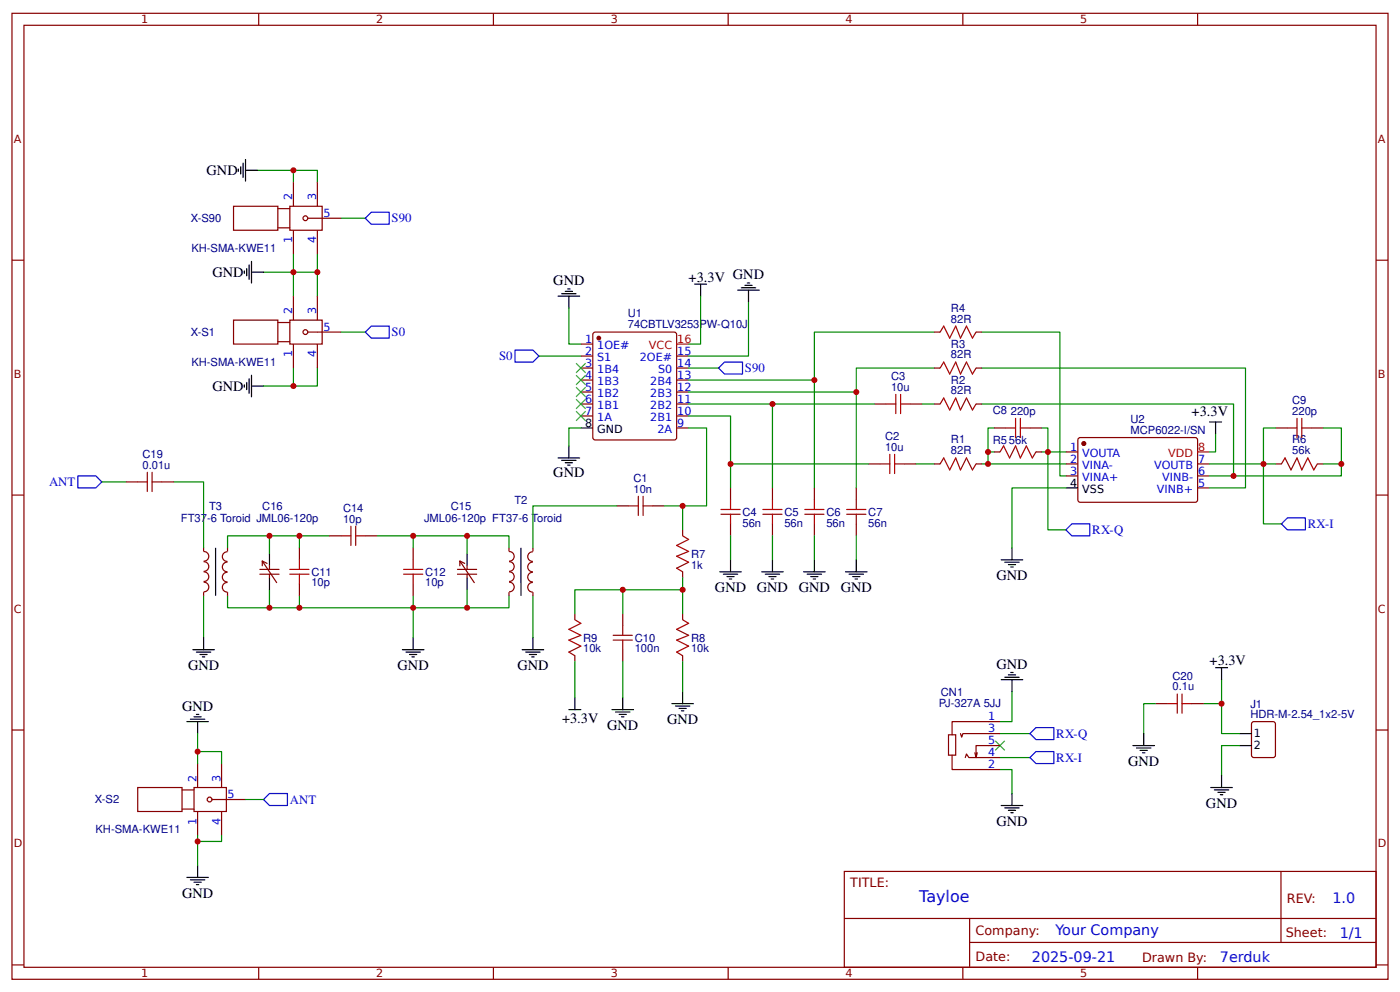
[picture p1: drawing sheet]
<svg xmlns="http://www.w3.org/2000/svg" width="309mm" height="219mm" viewBox="0 0 309 219" stroke-linecap="round" stroke-linejoin="round" font-family="sans-serif">
<g fill="none" stroke="#800" stroke-width=".26">
<path d="M2.6 2.9h304.1v213.3h-304.1zM5.3 5.6h298.7v207.9h-298.7zM57.1 2.9v2.7M109 2.9v2.7M160.9 2.9v2.7M212.7 2.9v2.7M264.6 2.9v2.7M2.6 57.4h2.7M51.6 45.5h9.8v5.3h-9.8zM61.4 50.3h2.6M61.4 46.1h2.6M64 45.5h7.2v5.3h-7.2z"/>
<path d="M64.8 40.2v5.3M64.8 50.8v5.3M68 48.2h7.4M70.1 40.2v5.3M70.1 50.8v5.3M304 57.4h2.7M51.6 70.7h9.8v5.3h-9.8zM61.4 75.4h2.6M61.4 71.2h2.6M64 70.7h7.2v5.3h-7.2zM64.8 65.4v5.3M64.8 76v5.3"/>
<path d="M68 73.3h7.4M70.1 65.4v5.3M70.1 76v5.3M128.3 76h2.7M128.3 78.6h2.7M131.2 73.4l17.8-.1 .4 .3 .1 23-.3 .5h-17.7l-.5-.2v-23.1zM149.5 78.6h2.6M206.4 73.3h1.3M215.6 73.3h1.4M128.3 81.3h2.7M128.3 83.9h2.7M128.3 86.5h2.7"/>
<path d="M128.3 89.2h2.7M128.3 91.8h2.7M149.5 81.3h2.6M149.5 83.9h2.6M149.5 86.5h2.6M149.5 89.2h2.6M149.5 91.8h2.6M149.5 94.5h2.6M193.1 89.2h2.7M201.1 89.2h2.6M206.4 81.3h1.3M206.4 89.2h1.3"/>
<path d="M215.6 81.3h1.4M215.6 89.2h1.4M219.6 94.5h2.6M219.6 99.8h1.3M227.5 94.5h2.7M228.9 99.8h1.3M235.5 99.8h2.6M238.2 96.9l.5-.3 25.6 .1 .3 .4-.1 13.5-.4 .3-25.7-.1-.3-.4zM281.8 94.5h2.6M289.7 94.5h2.7M2.6 109.3h2.7M27.8 106.4h2.6"/>
<path d="M35.7 106.4h2.7M72.8 118.3h2.6M80.7 118.3h2.6M136.3 111.7h2.6M144.2 111.7h2.6M150.8 117v1.3M161.4 107.7v2.7M161.4 115.6v2.7M170.7 107.7v2.7M170.7 115.6v2.7M179.9 107.7v2.7M179.9 115.6v2.7"/>
<path d="M189.2 107.7v2.7M189.2 115.6v2.7M191.8 102.4h2.7M199.8 102.4h2.6M206.4 102.4h1.3M215.6 102.4h1.4M235.5 102.4h2.6M235.5 105.1h2.6M264.6 102.4h2.6M264.6 105.1h2.6M264.6 107.7h2.6M281.8 102.4h1.3"/>
<path d="M291 102.4h1.4M304 109.3h2.7M45 120.9v.8M45 130.7v.8M45 121.8a1.06 1.06 0 0 1 1.1 1 1.06 1.06 0 0 1-1.1 1.1M45 128.5a1.06 1.06 0 0 1 1.1 1.1 1.06 1.06 0 0 1-1.1 1M45 124a1.06 1.06 0 0 1 1.1 1.1 1.06 1.06 0 0 1-1.1 1M45 126.3a1.06 1.06 0 0 1 1.1 1 1.06 1.06 0 0 1-1.1 1.1M50.3 126.3a1.06 1.06 0 0 0-1.2 1.1 1.06 1.06 0 0 0 1.2 1.1M50.3 124.1a1.06 1.06 0 0 0-1.2 1.1 1.06 1.06 0 0 0 1.2 1M50.3 128.6a1.06 1.06 0 0 0-1.2 1 1.06 1.06 0 0 0 1.2 1.1M50.3 121.8a1.06 1.06 0 0 0-1.2 1.1 1.06 1.06 0 0 0 1.2 1"/>
<path d="M50.3 120.9v.8M50.3 130.7v.8M57.4 126.8h4.2M57.4 125.7h4.2M57.9 124.9v-1l3.2 4.7M57.9 123.9l1.1 .5M59.5 124.9v.8M59.5 126.8v.8M66.1 120.9v2.7M66.1 128.9v2.6M91.3 120.9v2.7M91.3 128.9v2.6"/>
<path d="M101.1 126.8h4.2M101.1 125.7h4.2M101.6 124.9v-1l3.2 4.7M101.6 123.9l1.1 .5M103.2 124.9v.8M103.2 126.8v.8M112.4 120.9v.8M112.4 130.7v.8M112.5 121.8a1.06 1.06 0 0 1 1.1 1 1.06 1.06 0 0 1-1.1 1.1M112.5 128.5a1.06 1.06 0 0 1 1.1 1.1 1.06 1.06 0 0 1-1.1 1M112.5 124a1.06 1.06 0 0 1 1.1 1.1 1.06 1.06 0 0 1-1.1 1M112.5 126.3a1.06 1.06 0 0 1 1.1 1 1.06 1.06 0 0 1-1.1 1.1"/>
<path d="M117.7 126.3a1.06 1.06 0 0 0-1.1 1.1 1.06 1.06 0 0 0 1.1 1.1M117.7 124.1a1.06 1.06 0 0 0-1.1 1.1 1.06 1.06 0 0 0 1.1 1M117.7 128.6a1.06 1.06 0 0 0-1.1 1 1.06 1.06 0 0 0 1.1 1.1M117.7 121.8a1.06 1.06 0 0 0-1.1 1.1 1.06 1.06 0 0 0 1.1 1M117.7 120.9v.8M117.7 130.7v.8M127 135.5v1.3M137.6 135.5v2.6M150.8 126.2v1.4M150.8 135.5v1.3M127 144.8v1.3M137.6 143.4v2.7"/>
<path d="M150.8 144.8v1.3M220.9 159.3h-10.6v2.9M255.3 155.3h2.7M263.3 155.3h2.6M276.6 159.6l.4-.3h4.3l.4 .3 .1 7.1-.3 .5h-4.5l-.4-.2zM2.6 161.2h2.7M30.4 173.9h9.8v5.2h-9.8zM40.2 178.6h2.7M40.2 174.4h2.7M42.9 173.9h7.1v5.2h-7.1zM43.7 168.6v5.3M43.7 179.1v5.3"/>
<path d="M46.8 176.5h7.4M48.9 168.6v5.3M48.9 179.1v5.3M209.5 162.2h1.6v4.5h-1.6zM210.3 166.7v3.2h10.6M212.2 162l.3 .7 .2-.7h8.2M213.3 167.2l.2-.8 .5 .8h6.9M215.4 166.2l.2 1M220.9 164.6h-5.3v2.6l.3-1M304 161.2h2.7M186.5 192.4h117.5v21.1h-117.5zM283 192.4v15.7"/>
<path d="M2.6 213h2.7M57.1 213.5v2.7M109 213.5v2.7M160.9 213.5v2.7M186.6 202.8h117.3M212.7 213.5v2.7M214.2 208.1h89.7M214.2 202.8v10.5M264.6 213.5v2.7M304 213h2.7"/>
<circle cx="67.5" cy="48.2" r=".53"/>
<circle cx="67.5" cy="73.3" r=".53"/>
<circle cx="46.3" cy="176.5" r=".53"/>
</g>
<g fill="#800" stroke="#800" stroke-width=".26">
<circle cx="132.3" cy="74.6" r=".4"/>
<circle cx="239.4" cy="97.9" r=".4"/>
</g>
<g fill="none" stroke="#000" stroke-width=".26">
<path d="M52.7 37.3v.6M53.2 36.8v1.6M53.7 36v3.2M54.2 37.6h2.7M54.2 35.2v4.8M54 59.8v.6M54.5 59.3v1.6M55 58.5v3.2M55.6 57.7v4.8M55.6 60.1h2.6M123.3 65.4h4.8M124.1 64.8h3.2"/>
<path d="M124.9 64.3h1.6M125.4 63.8h.5M125.7 65.4v2.6M153.5 62.7h2.6M154.8 62.7v2.7M163 64.1h4.7M163.8 63.5h3.2M164.6 63h1.6M165.1 62.5h.5M165.4 64.1v2.6M54 85v.5M54.5 84.4v1.6"/>
<path d="M55 83.6v3.2M55.6 85.2h2.6M55.6 82.8v4.8M125.7 98.5v2.6M128.3 94.5h2.7M267.2 93.2h2.7M268.6 93.2v2.6M123.3 101.1h4.8M124.1 101.6h3.2M124.9 102.2h1.6M125.4 102.7h.5M235.5 107.7h2.6"/>
<path d="M47.6 120.9v10.6M59.5 122.3v2.6M59.5 127.6v2.6M103.2 122.3v2.6M103.2 127.6v2.6M115.1 120.9v10.6M159 126.2h4.8M159.8 126.8h3.2M160.6 127.3h1.6M161.1 127.8h.6M161.4 123.6v2.6M168.3 126.2h4.7"/>
<path d="M169.1 126.8h3.1M169.9 127.3h1.5M170.4 127.8h.5M170.7 123.6v2.6M177.5 126.2h4.8M178.3 126.8h3.2M179.1 127.3h1.6M179.7 127.8h.5M179.9 123.6v2.6M186.8 126.2h4.8M187.6 126.8h3.2M188.4 127.3h1.6"/>
<path d="M188.9 127.8h.5M189.2 123.6v2.6M221.2 123.6h4.8M222 124.1h3.2M222.8 124.6h1.6M223.3 125.2h.5M223.6 120.9v2.7M41.3 159.3h4.7M42.1 158.8h3.1M42.6 143.4h4.8M42.9 158.2h1.5M43.4 157.7h.5"/>
<path d="M43.4 144h3.2M43.7 159.3v2.7M44.2 144.5h1.6M44.7 145h.5M45 140.8v2.6M88.9 143.4h4.8M89.7 144h3.2M90.5 144.5h1.6M91 145h.5M91.3 140.8v2.6M115.4 143.4h4.7M116.2 144h3.1"/>
<path d="M116.9 144.5h1.6M117.5 145h.5M117.7 140.8v2.6M125.7 156.7h2.6M127 154v2.7M135.2 156.7h4.8M136 157.2h3.2M136.8 157.7h1.6M137.3 158.2h.5M137.6 154v2.7M148.4 155.3h4.8M149.2 155.9h3.2"/>
<path d="M150 156.4h1.6M150.5 156.9h.6M150.8 152.7v2.6M221.2 150h4.8M222 149.5h3.2M222.8 149h1.6M223.3 148.5h.5M223.6 150v2.7M268.6 147.4h2.6M269.9 147.4v2.6M221.2 177.8h4.8M222 178.4h3.2"/>
<path d="M222.8 178.9h1.6M223.3 179.4h.5M223.6 175.2v2.6M250.3 164.6h4.8M251.1 165.1h3.2M251.9 165.7h1.6M252.4 166.2h.5M252.7 162v2.6M267.5 173.9h4.8M268.3 174.4h3.2M269.1 174.9h1.6M269.6 175.4h.5"/>
<path d="M269.9 171.2v2.7M273.8 162h2.7M273.8 164.6h2.7M41.3 193.7h4.7M42.1 194.2h3.1M42.9 194.8h1.5M43.4 195.3h.5M43.7 191.1v2.6"/>
</g>
<path d="M149.5 76h2.6M264.6 99.8h2.6" fill="none" stroke="#f00" stroke-width=".26"/>
<g fill="none" stroke="#080" stroke-width=".26">
<path d="M56.9 37.6h13.2v2.6M64.8 37.6v2.6M64.8 56.1v9.3M70.1 56.1v9.3M75.4 48.2h5.3M58.2 60.1h11.9M75.4 73.3h5.3M119.1 78.6h9.2M125.7 68v8h2.6M154.8 65.4v10.6h-2.7M165.4 66.7v11.9h-13.3M206.4 73.3h-26.5v10.6"/>
<path d="M217 73.3h17.2v31.8h1.3M64.8 81.3v3.9h-6.6M70.1 81.3v3.9h-5.3M128.3 94.5h-2.6v4M152.1 94.5h4v17.2h-9.3M152.1 91.8h9.3v10.6h30.4M152.1 83.9h27.8v23.8M152.1 81.3h6.6M152.1 89.2h41M170.7 89.2v18.5M189.2 86.5v21.2M203.7 89.2h2.7"/>
<path d="M206.4 81.3h-17.2v5.2h-37.1M217 89.2h55.5v15.9h-5.3M217 81.3h58.2v26.4h-8M219.6 99.8h-1.3v2.6M219.6 94.5h-1.3v5.3M230.2 94.5h1.3v22.5h4M230.2 99.8h5.3M268.6 95.8v4h-1.4M281.8 94.5h-2.7v21.1h4M292.4 94.5h3.9v7.9M22.5 106.4h5.3M38.4 106.4h6.6v14.5"/>
<path d="M59.5 118.3h6.6v2.6M66.1 118.3h6.7M83.3 118.3h8v2.6M91.3 118.3h11.9v4M103.2 118.3h9.2v2.6M136.3 111.7h-18.6v9.2M150.8 111.7v5.3M161.4 102.4v5.3M161.4 118.3v5.3M170.7 118.3v5.3M179.9 118.3v5.3M189.2 118.3v5.3"/>
<path d="M202.4 102.4h4M217 102.4h18.5M235.5 107.7h-11.9v13.2M267.2 102.4h14.6M292.4 102.4h3.9v2.7h-23.8M45 131.5v9.3M50.3 120.9v-2.6h9.2v4M59.5 130.2v4h-9.2v-2.7M66.1 131.5v2.7h-6.6M91.3 131.5v2.7h-25.2M103.2 130.2v4h-11.9v6.6M112.4 131.5v2.7h-9.2"/>
<path d="M117.7 131.5v9.3M137.6 130.2h-10.6v5.3M150.8 130.2h-13.2v5.3M150.8 127.6v7.9M127 146.1v7.9M137.6 146.1v7.9M150.8 146.1v6.6M223.6 152.7v6.6h-2.7M255.3 155.3h-2.6v6.7M265.9 155.3h4M269.9 150v12h3.9M43.7 165.9h5.2v2.7"/>
<path d="M43.7 162v6.6M54.2 176.5h4M220.9 169.9h2.7v5.3M220.9 167.2h6.6M220.9 162h6.6M273.8 164.6h-3.9v6.6M43.7 184.4v6.7M48.9 184.4v1.4h-5.2"/>
</g>
<path d="M80.7 48.2l1.3-1.3h4v2.6h-4zM80.7 73.3l1.3-1.3h4v2.6h-4zM113.8 77.3h3.9l1.4 1.3-1.4 1.3h-3.9zM158.7 81.3l1.4-1.4h3.9v2.7h-3.9zM17.2 105.1h4l1.3 1.3-1.3 1.3h-4zM235.5 117l1.3-1.4h4v2.7h-4zM283.1 115.6l1.3-1.3h4v2.7h-4zM59.5 175.2h4v2.6h-4l-1.3-1.3zM227.5 162l1.4-1.4h3.9v2.7h-3.9zM228.9 165.9h3.9v2.7h-3.9l-1.4-1.4z" fill="none" stroke="#00f" stroke-width=".26"/>
<g fill="#000" stroke="#3c3" stroke-width=".26">
<path d="M127.3 90.8l2.1 2.1zM127.3 92.9l2.1-2.1z"/>
<path d="M127.3 88.1l2.1 2.1zM129.4 88.1l-2.1 2.1z"/>
<path d="M127.3 85.5l2.1 2.1zM129.4 85.5l-2.1 2.1z"/>
<path d="M127.3 82.8l2.1 2.2zM127.3 85l2.1-2.2z"/>
<path d="M127.3 80.2l2.1 2.1zM129.4 80.2l-2.1 2.1z"/>
<path d="M219.9 163.5l2.1 2.2zM222 163.5l-2.1 2.2z"/>
</g>
<g fill="none" stroke="#a00000" stroke-width=".26">
<path d="M207.7 73.3l.8-1.3 1.3 2.6 1.3-2.6 1.1 2.6 1.3-2.6 1.3 2.6 .8-1.3M195.8 89.2h2.1M197.9 87.1v4.2M199 89.2h2.1M199 87.1v4.2M207.7 89.2l.8-1.3 1.3 2.6 1.3-2.6 1.1 2.6 1.3-2.6 1.3 2.6 .8-1.3M207.7 81.3l.8-1.4 1.3 2.7 1.3-2.7 1.1 2.7 1.3-2.7 1.3 2.7 .8-1.3M220.9 99.8l.8-1.3 1.3 2.6 1.4-2.6 1 2.6 1.3-2.6 1.4 2.6 .8-1.3M222.2 94.5h2.2M224.4 92.4v4.2M225.4 92.4v4.2M225.4 94.5h2.1"/>
<path d="M284.4 94.5h2.1M286.5 92.4v4.2M287.6 94.5h2.1M287.6 92.4v4.2M30.4 106.4h2.1M32.5 104.3v4.2M33.6 106.4h2.1M33.6 104.3v4.2M75.4 118.3h2.1M77.5 116.2v4.2M78.6 116.2v4.2M78.6 118.3h2.1"/>
<path d="M138.9 111.7h2.1M141 109.6v4.2M142.1 111.7h2.1M142.1 109.6v4.2M150.8 118.3l1.3 .8-2.6 1.3 2.6 1.3-2.6 1.1 2.6 1.3-2.6 1.3 1.3 .8M159.3 113.5h4.2M159.3 112.5h4.2M161.4 110.4v2.1M161.4 113.5v2.1M168.5 113.5h4.3M168.5 112.5h4.3M170.7 110.4v2.1"/>
<path d="M170.7 113.5v2.1M177.8 113.5h4.2M177.8 112.5h4.2M179.9 110.4v2.1M179.9 113.5v2.1M187.1 113.5h4.2M187.1 112.5h4.2M189.2 110.4v2.1M189.2 113.5v2.1M194.5 102.4h2.1M196.6 100.3v4.2M197.6 102.4h2.2"/>
<path d="M197.6 100.3v4.2M207.7 102.4l.8-1.3 1.3 2.6 1.3-2.6 1.1 2.6 1.3-2.6 1.3 2.6 .8-1.3M283.1 102.4l.8-1.3 1.3 2.6 1.3-2.6 1.1 2.6 1.3-2.6 1.3 2.6 .8-1.3M64 126.8h4.3M64 125.7h4.3M66.1 123.6v2.1M66.1 126.8v2.1M89.2 126.8h4.2M89.2 125.7h4.2M91.3 123.6v2.1M91.3 126.8v2.1M127 136.8l1.3 .8-2.6 1.3 2.6 1.4-2.6 1 2.6 1.3-2.6 1.4 1.3 .8"/>
<path d="M137.6 138.1v2.2M150.8 136.8l1.3 .8-2.6 1.3 2.6 1.4-2.6 1 2.6 1.3-2.6 1.4 1.3 .8M135.5 141.3h4.2M135.5 140.3h4.2M137.6 141.3v2.1M258 155.3h2.1M260.1 153.2v4.3M261.1 155.3h2.2M261.1 153.2v4.3"/>
</g>
<g fill="#c00">
<circle cx="64.8" cy="85.2" r=".66"/>
<circle cx="64.8" cy="37.6" r=".66"/>
<circle cx="70.1" cy="60.1" r=".66"/>
<circle cx="64.8" cy="60.1" r=".66"/>
<circle cx="170.7" cy="89.2" r=".66"/>
<circle cx="161.4" cy="102.4" r=".66"/>
<circle cx="189.2" cy="86.5" r=".66"/>
<circle cx="179.9" cy="83.9" r=".66"/>
<circle cx="272.5" cy="105.1" r=".66"/>
<circle cx="279.1" cy="102.4" r=".66"/>
<circle cx="296.3" cy="102.4" r=".66"/>
<circle cx="218.3" cy="102.4" r=".66"/>
<circle cx="218.3" cy="99.8" r=".66"/>
<circle cx="231.5" cy="99.8" r=".66"/>
<circle cx="150.8" cy="111.7" r=".66"/>
<circle cx="150.8" cy="130.2" r=".66"/>
<circle cx="137.6" cy="130.2" r=".66"/>
<circle cx="103.2" cy="134.2" r=".66"/>
<circle cx="91.3" cy="134.2" r=".66"/>
<circle cx="66.1" cy="134.2" r=".66"/>
<circle cx="59.5" cy="134.2" r=".66"/>
<circle cx="103.2" cy="118.3" r=".66"/>
<circle cx="91.3" cy="118.3" r=".66"/>
<circle cx="66.1" cy="118.3" r=".66"/>
<circle cx="59.5" cy="118.3" r=".66"/>
<circle cx="43.7" cy="165.9" r=".66"/>
<circle cx="43.7" cy="185.8" r=".66"/>
<circle cx="269.9" cy="155.3" r=".66"/>
</g>
<text font-size="3.5" fill="#00f" x="203.1" y="199.1">Tayloe</text>
<g font-size="3.2">
<text x="45.6" y="38.7">GND</text>
<text x="47" y="61.1">GND</text>
<text x="122.2" y="63">GND</text>
<text x="152.1" y="62.2">+3.3V GND</text>
<text x="47" y="86.3">GND</text>
<text x="263.3" y="91.8">+3.3V</text>
<text x="122.2" y="105.3">GND</text>
<text x="158" y="130.8">GND</text>
<text x="167.2" y="130.8">GND</text>
<text x="176.5" y="130.8">GND</text>
<text x="185.7" y="130.8">GND</text>
<text x="220.1" y="128.1">GND</text>
<text x="41.5" y="148">GND</text>
<text x="87.8" y="148">GND</text>
<text x="114.3" y="148">GND</text>
<text x="220.1" y="147.6">GND</text>
<text x="267.2" y="146.9">+3.3V</text>
<text x="40.2" y="156.9">GND</text>
<text x="124.2" y="159.6">+3.3V</text>
<text x="134.1" y="161.2">GND</text>
<text x="147.4" y="159.9">GND</text>
<text x="249.2" y="169.1">GND</text>
<text x="266.4" y="178.4">GND</text>
<text x="220.1" y="182.3">GND</text>
<text x="40.2" y="198.2">GND</text>
</g>
<g font-size="3.2" fill="#00f">
<text x="294.4" y="199.3">1.0</text>
<text x="233.2" y="206.5">Your Company</text>
<text x="296" y="207.1">1/1</text>
<text x="228" y="212.3">2025-09-21</text>
<text x="269.5" y="212.3">7erduk</text>
</g>
<g font-size="2.8" fill="#00f">
<text x="86.5" y="49.1">S90</text>
<text x="86.5" y="74.3">S0</text>
<text x="110.3" y="79.6">S0</text>
<text x="164.6" y="82.2">S90</text>
<text x="10.8" y="107.3">ANT</text>
<text x="241.3" y="117.9">RX-Q</text>
<text x="288.9" y="116.6">RX-I</text>
<text x="233.4" y="162.9">RX-Q</text>
<text x="233.4" y="168.2">RX-I</text>
<text x="64" y="177.6">ANT</text>
</g>
<g font-size="2.8" fill="#800">
<text x="187.9" y="195.8">TITLE:</text>
<text x="284.3" y="199.3">REV:</text>
<text x="215.5" y="206.5">Company:</text>
<text x="284.1" y="206.9">Sheet:</text>
<text x="215.5" y="212.2">Date:</text>
<text x="252.3" y="212.3">Drawn By:</text>
</g>
<g font-size="2.5" fill="#800">
<text x="31.2" y="5.2">1</text>
<text x="83.1" y="5.2">2</text>
<text x="134.9" y="5.2">3</text>
<text x="186.8" y="5.2">4</text>
<text x="238.7" y="5.2">5</text>
<text x="3" y="31.5">A</text>
<text x="304.4" y="31.5">A</text>
<text x="3" y="83.4">B</text>
<text x="304.4" y="83.4">B</text>
<text x="3" y="135.2">C</text>
<text x="304.4" y="135.2">C</text>
<text x="3" y="187.1">D</text>
<text x="304.4" y="187.1">D</text>
<text x="31.2" y="215.8">1</text>
<text x="83.1" y="215.8">2</text>
<text x="134.9" y="215.8">3</text>
<text x="186.8" y="215.8">4</text>
<text x="238.7" y="215.8">5</text>
</g>
<g font-size="2.5" fill="#00f">
<text x="64.6" y="44.2" transform="rotate(-90 64.6 44.2)">2</text>
<text x="69.8" y="44.2" transform="rotate(-90 69.8 44.2)">3</text>
<text x="71.4" y="47.9">5</text>
<text x="64.6" y="53.7" transform="rotate(-90 64.6 53.7)">1</text>
<text x="69.8" y="53.7" transform="rotate(-90 69.8 53.7)">4</text>
<text x="64.6" y="69.3" transform="rotate(-90 64.6 69.3)">2</text>
<text x="69.8" y="69.3" transform="rotate(-90 69.8 69.3)">3</text>
<text x="71.4" y="73.1">5</text>
<text x="129.3" y="75.7">1</text>
<text x="131.9" y="77">1OE#</text>
<text x="64.6" y="78.9" transform="rotate(-90 64.6 78.9)">1</text>
<text x="69.8" y="78.9" transform="rotate(-90 69.8 78.9)">4</text>
<text x="129.3" y="78.3">2</text>
<text x="129.3" y="81">3</text>
<text x="129.3" y="83.6">4</text>
<text x="131.9" y="79.7">S1</text>
<text x="131.9" y="82.3">1B4</text>
<text x="141.4" y="79.7">2OE#</text>
<text x="145.4" y="82.3">S0</text>
<text x="149.6" y="81">14</text>
<text x="149.6" y="83.6">13</text>
<text x="149.6" y="78.3">15</text>
<text x="129.3" y="86.3">5</text>
<text x="129.3" y="88.9">6</text>
<text x="131.9" y="85">1B3</text>
<text x="131.9" y="87.6">1B2</text>
<text x="143.7" y="87.6">2B3</text>
<text x="143.7" y="85">2B4</text>
<text x="149.6" y="88.9">11</text>
<text x="149.6" y="86.3">12</text>
<text x="129.3" y="91.6">7</text>
<text x="131.9" y="90.2">1B1</text>
<text x="131.9" y="92.9">1A</text>
<text x="143.7" y="92.9">2B1</text>
<text x="143.7" y="90.2">2B2</text>
<text x="145.3" y="95.5">2A</text>
<text x="149.6" y="91.6">10</text>
<text x="149.6" y="94.2">9</text>
<text x="236.4" y="99.5">1</text>
<text x="239.1" y="100.8">VOUTA</text>
<text x="236.4" y="102.2">2</text>
<text x="236.4" y="104.8">3</text>
<text x="239.1" y="103.5">VINA-</text>
<text x="239.1" y="106.1">VINA+</text>
<text x="255" y="103.5">VOUTB</text>
<text x="256.8" y="106.1">VINB-</text>
<text x="264.7" y="107.4">5</text>
<text x="264.7" y="104.8">6</text>
<text x="264.7" y="102.2">7</text>
<text x="255.6" y="108.8">VINB+</text>
<text x="218.3" y="161.7">3</text>
<text x="218.3" y="159">1</text>
<text x="218.3" y="164.3">5</text>
<text x="218.3" y="167">4</text>
<text x="43.4" y="172.5" transform="rotate(-90 43.4 172.5)">2</text>
<text x="48.7" y="172.5" transform="rotate(-90 48.7 172.5)">3</text>
<text x="218.3" y="169.6">2</text>
<text x="50.3" y="176.2">5</text>
<text x="43.4" y="182" transform="rotate(-90 43.4 182)">1</text>
<text x="48.7" y="182" transform="rotate(-90 48.7 182)">4</text>
</g>
<g font-size="2.5" fill="#000080">
<text x="42.1" y="49">X-S90</text>
<text x="42.3" y="55.6">KH-SMA-KWE11</text>
<text x="138.7" y="70">U1</text>
<text x="210.1" y="71.2">82R</text>
<text x="210.1" y="68.8">R4</text>
<text x="42.1" y="74.1">X-S1</text>
<text x="138.7" y="72.5">74CBTLV3253PW-Q10J</text>
<text x="210.1" y="76.7">R3</text>
<text x="42.3" y="80.7">KH-SMA-KWE11</text>
<text x="196.9" y="83.9">C3</text>
<text x="210.1" y="79.1">82R</text>
<text x="196.9" y="86.3">10u</text>
<text x="210.1" y="87.1">82R</text>
<text x="210.1" y="84.7">R2</text>
<text x="285.5" y="89.2">C9</text>
<text x="219.3" y="91.4">C8</text>
<text x="223.3" y="91.6">220p</text>
<text x="249.8" y="95.8">MCP6022-I/SN</text>
<text x="249.8" y="93.3">U2</text>
<text x="285.5" y="91.6">220p</text>
<text x="31.5" y="101.1">C19</text>
<text x="195.5" y="99.5">10u</text>
<text x="195.5" y="97.1">C2</text>
<text x="210.1" y="100.3">82R</text>
<text x="210.1" y="97.9">R1</text>
<text x="219.3" y="98">R556k</text>
<text x="285.5" y="100.3">56k</text>
<text x="285.5" y="97.9">R6</text>
<text x="31.5" y="103.5">0.01u</text>
<text x="140" y="106.4">C1</text>
<text x="46.2" y="112.5">T3</text>
<text x="58" y="112.5">C16</text>
<text x="75.8" y="113">C14</text>
<text x="99.6" y="112.5">C15</text>
<text x="113.7" y="111.2">T2</text>
<text x="140" y="108.8">10n</text>
<text x="164" y="113.9">C4</text>
<text x="173.3" y="113.9">C5</text>
<text x="182.6" y="113.9">C6</text>
<text x="191.8" y="113.9">C7</text>
<text x="40" y="115.2">FT37-6 Toroid JML06-120p</text>
<text x="75.8" y="115.4">10p</text>
<text x="93.7" y="115.2">JML06-120p FT37-6 Toroid</text>
<text x="164" y="116.3">56n</text>
<text x="173.3" y="116.3">56n</text>
<text x="182.6" y="116.3">56n</text>
<text x="191.8" y="116.3">56n</text>
<text x="152.7" y="125.5">1k</text>
<text x="152.7" y="123.1">R7</text>
<text x="68.8" y="129.5">10p</text>
<text x="68.8" y="127.1">C11</text>
<text x="93.9" y="129.5">10p</text>
<text x="93.9" y="127.1">C12</text>
<text x="128.9" y="141.6">R9</text>
<text x="140.2" y="141.6">C10</text>
<text x="152.7" y="141.6">R8</text>
<text x="128.9" y="144">10k</text>
<text x="140.2" y="144">100n</text>
<text x="152.7" y="144">10k</text>
<text x="207.9" y="153.5">CN1</text>
<text x="259" y="152.4">0.1u</text>
<text x="259" y="150">C20</text>
<text x="207.4" y="156.2">PJ-327A 5JJ</text>
<text x="276.2" y="158.5">HDR-M-2.54_1x2-5V</text>
<text x="276.2" y="156.3">J1</text>
<text x="21" y="177.3">X-S2</text>
<text x="21.1" y="183.9">KH-SMA-KWE11</text>
</g>
<g font-size="2.5" fill="#f00">
<text x="143.4" y="77">VCC</text>
<text x="149.6" y="75.7">16</text>
<text x="258.1" y="100.8">VDD</text>
<text x="264.7" y="99.5">8</text>
</g>
<g font-size="2.5">
<text x="129.3" y="94.2">8</text>
<text x="131.9" y="95.5">GND</text>
<text x="236.4" y="107.4">4</text>
<text x="239.1" y="108.8">VSS</text>
<text x="277" y="162.7">1</text>
<text x="277" y="165.4">2</text>
</g>
</svg>
